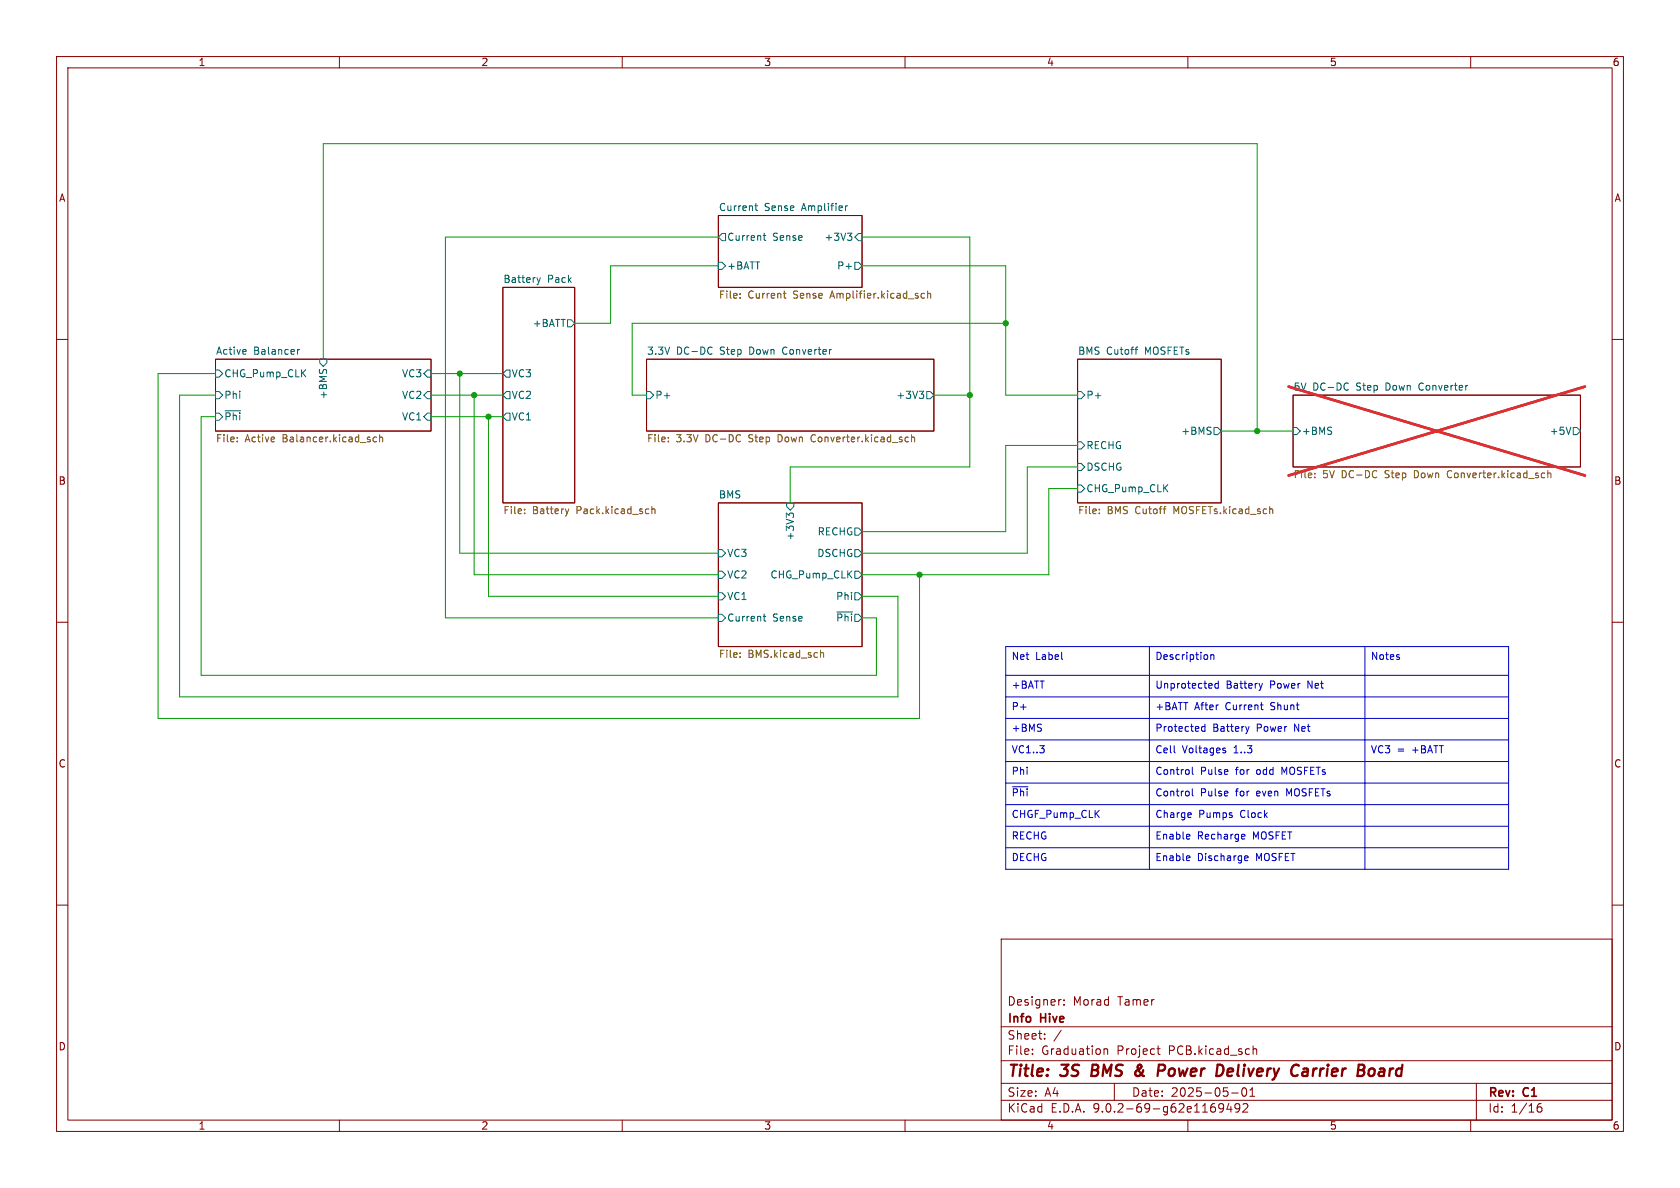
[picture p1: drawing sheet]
<svg xmlns="http://www.w3.org/2000/svg" width="297mm" height="210mm" viewBox="0 0 297 210" stroke-linecap="round" stroke-linejoin="round" font-family="sans-serif">
<g fill="none" stroke="#840000" stroke-width=".18">
<path d="M10 10h277v190h-277zM12 12h273v186h-273zM60 10v2M110 10v2M160 10v2M210 10v2M260 10v2M127 38.1h25.4v12.7h-25.4zM88.9 50.8h12.7v38.1h-12.7zM10 60h2M38.1 63.5h38.1v12.7h-38.1zM114.3 63.5h50.8v12.7h-50.8z"/>
<path d="M190.5 63.5h25.4v25.4h-25.4zM228.6 69.9h50.8v12.7h-50.8zM285 60h2M127 88.9h25.4v25.4h-25.4zM10 110h2M285 110h2M10 160h2M177 166h108v32h-108zM187.5 176.7h.1M188.1 177.6v.1M188.1 176.8v.1M285 160h2"/>
<path d="M60 198v2M110 198v2M160 198v2M177 194.5h108M177 191.5h108M177 187.5h108M177 181.5h108M182.5 186.3v.1M182.5 185.5v.1M184.7 183.6v.1M184.7 182.8v.1M187.6 182.1l-1.3 2"/>
<path d="M195.2 185.4v1M195.2 185.5l.2-.1 .3 .1 .1 .9M197 191.5v3M204.5 185.4h.6M204.7 184.9v1.3l.4 .2M210 198v2M216.3 195.7l-.3 .3h-.3l-.2-.3 .1-.5 .4-.1 .2 .1a.99 .99 0 0 1-.3 1.4h-.3M217.2 195l-.3 1.1h.9M217.6 195.6v1M217.7 193.2h1.2M219.2 195.7l-.3 .3h-.3l-.3-.3 .2-.5 .4-.1 .2 .1a.99 .99 0 0 1-.4 1.4h-.2M219.7 192.4a.81 .81 0 0 0 .3 1.4l.2-.1 .2-.5-.2-.8"/>
<path d="M219.7 195.2l.6-.1 .2 .1 .1 .3-.9 1.1h.9M221 193.8h.8M221 192.7l.4-.4v1.5M221.5 185.5l.2-.1 .4 .1 .1 .9M221.5 184.9v1.5M260 198v2M261 191.5v6.5M271.7 196l.3-.3h.5l.1 .3v.3l-.3 .3-.4-.1-.2-.2M272.5 195.1a.59 .59 0 0 0-.8 .6"/>
</g>
<g fill="none" stroke="#840000" stroke-width=".4">
<path d="M193.2 188.2l-.3 2h.8M201.6 190l-.6 .2M201.7 188.8l-.8 .5M201.7 188.3l-.1-.1a.41 .41 0 0 0-.5 .5l.6 1.1M204.9 188.2l.9 .1a.58 .58 0 0 1-.3 1h-.7M217.8 188.9l-.6 .1-.2 .9 .2 .3h.4M218 189.4l-1 .1M230.3 190.1l.1 .1 .7-.1M230.4 189l.2-.1 .6 .1-.1 1.2M231.2 189.4l-.9 .1M242.7 188.9l.3 .4v.5l-.5 .4M244.1 188.9l-.2 .1"/>
<path d="M244.5 189.4h-.4a.4 .4 0 0 0-.4 .4 .4 .4 0 0 0 .3 .4h.4"/>
</g>
<path d="M227.8 68.3l52.4 15.8M280.2 68.3l-52.4 15.8" fill="none" stroke="#e12e31" stroke-width=".46"/>
<g fill="none" stroke="#006464" stroke-width=".18">
<path d="M133.5 36.4h.4M133.6 36v1l.3 .2M149.5 36.4v.8M149.8 36.4l-.3 .2M94.9 49.1l.3 .8M95.2 49.9l-.2 .4M95.5 49.1l-.3 .8M100.3 56.5h.7l.6 .7-.6 .6h-.7zM127 46.4h.6l.7 .6-.7 .6h-.6zM127.6 41.3h.7v1.2h-.7l-.6-.6zM134.9 41.6h.5M135.1 41.2v1.1l.3 .2"/>
<path d="M149.8 41.2h.8l-.4 .5M150.4 41.7l.2 .2v.3l-.2 .3M151.1 46.4h.7l.6 .6-.6 .6h-.7zM151.8 41.3h.6v1.2h-.6l-.7-.6zM38.1 73h.6l.7 .7-.7 .6h-.6zM38.1 69.2h.6l.7 .7-.7 .6h-.6zM38.1 65.4h.6l.7 .6-.7 .7h-.6zM39.8 72.6h2.8M43.5 61.8v.3l-.6 .1M52.6 61.8v.8M53 61.8l-.4 .2M56.5 63.5h1.3v.6l-.7 .7-.6-.7z"/>
<path d="M75.6 73h.6v1.3h-.6l-.7-.6zM75.6 69.2h.6v1.3h-.6l-.7-.6zM75.6 65.4h.6v1.3h-.6l-.7-.7zM88.9 69.9l.6-.7h.7v1.3h-.7zM88.9 66l.6-.6h.7v1.3h-.7zM89.5 73h.7v1.3h-.7l-.6-.6zM114.3 69.2h.6l.7 .7-.7 .6h-.6zM125.6 61.4l.3 .1M125.9 62.5l-.3 .1M162.5 69.2h.8l-.4 .4M163.1 69.6l.2 .3v.3l-.2 .2M163.8 69.2h.7l.6 .7-.6 .6h-.7z"/>
<path d="M190.5 78.1h.6l.7 .6-.7 .7h-.6zM190.5 69.2h.6l.7 .7-.7 .6h-.6zM200.6 61.8h.5M201.1 61.4h-.2M214.6 75.6h.7l.6 .6-.6 .6h-.7zM228.6 75.6h.6l.7 .6-.7 .6h-.6zM238.1 67.7l.3 .1M238.4 68.9l-.3 .1M277.7 75.5l-.4 1.3M278.1 75.6h.7l.6 .6-.6 .6h-.7zM127 97.2h.6l.7 .6-.7 .6h-.6zM139.1 88.9h1.2v.6l-.6 .7-.6-.7z"/>
<path d="M139.5 91.1l-.5-.4v.8M139.5 90.9l.2-.2h.3l.3 .2M151.1 97.2h.7l.6 .6-.6 .6h-.7zM151.1 93.3h.7l.6 .7-.6 .6h-.7zM190.5 85.7h.6l.7 .7-.7 .6h-.6zM190.5 81.9h.6l.7 .7-.7 .6h-.6zM127 104.8h.6l.7 .6-.7 .6h-.6zM127 101h.6l.7 .6-.7 .6h-.6zM127 108.6h.6l.7 .6-.7 .7h-.6zM134.9 109h.5M135.1 108.5v1.1l.3 .2M147.9 108.2h2.8"/>
<path d="M151.1 101h.7l.6 .6-.6 .6h-.7zM151.1 104.8h.7l.6 .6-.6 .6h-.7z"/>
</g>
<g fill="none" stroke="#725600" stroke-width=".18">
<path d="M130.8 52.6v.1M130.8 51.9v.1M138.5 51.9h.5M138.7 52.5l.3 .2M163.4 51.9h-.3l-.3 .2 .2 .5h.4M164 52l.2-.1h.3v.8M164 51.4v1.3M41.9 78v.1M41.9 77.3v.1M66.6 77.3h-.4l-.2 .2 .1 .5h.5M67.1 77.4l.2-.1h.3l.1 .8M67.1 76.8v1.3"/>
<path d="M118.1 78v.1M118.1 77.3v.1M143.6 76.9l-.2 .5 .2 .6M161.1 77.4l.2-.1h.3l.1 .8M161.1 76.8v1.3M92.7 90.7v.1M92.7 90v.1M100.6 90l-.4 .8M115.2 90.1l.2-.1h.3l.1 .8M115.2 89.5v1.3M194.3 90.7v.1M194.3 90v.1"/>
<path d="M205.7 90h.4M206 89.5h.1M224.8 90l.2 .1v.7M232.4 84.3v.2M232.4 83.7v.1M256.1 83.2l-.2 .5 .2 .7M273.6 83.2v1.3M273.6 83.7l.2-.1 .3 .1 .1 .8M130.8 115.4v.1M130.8 116.1v.1M145.1 114.9v1.3M145.1 115.5l.1-.1h.3l.1 .8"/>
</g>
<g fill="none" stroke="#0000c2" stroke-width=".18">
<path d="M177.8 119.4h88.9M177.8 114.3h88.9v39.4h-88.9zM203.2 114.3v39.4M213.4 115.8v.7M214 115.7v.9M214 115.8l.2-.1 .3 .1 .1 .8M241.3 114.3v39.4M247.4 116.2v.3M177.8 123.2h88.9M177.8 127h88.9M177.8 130.8h88.9M177.8 134.6h88.9"/>
<path d="M177.8 138.4h88.9M179 139.1h2.7M207.6 133l.2 .1M210.8 135.6v1.1l.2 .2M210.8 139.4v1.1l.2 .2M213 128v1.3M213 128.5l-.3-.1-.3 .3 .1 .5h.5M215.4 120.4v1.3M215.4 120.9l-.4-.1-.2 .3 .1 .5h.5M216.3 132.7h.4v.2l-.2 .2h-.2M216.3 132.2l.4 .1M220.8 128.4l-.3 .9"/>
<path d="M222.8 124.6h.5M223.2 120.8l-.3 .9M223.2 125.5h.1M177.8 142.2h88.9M177.8 146.1h88.9M177.8 149.9h88.9M210.2 147.5l.2 .3-.6 .1M210.2 151.3l.2 .3-.6 .1M210.3 148.3h-.1M210.3 152.1h-.1M210.4 143.7l.2 .3-.6 .1M210.5 144.5h-.1"/>
<path d="M219.7 147.5h.3l.1 .3-.6 .1M220 148.3h-.3M220.1 152.1h.5M220.1 151.3h.4l.1 .3-.6 .1"/>
</g>
<g fill="none" stroke="#009600" stroke-width=".18">
<path d="M127 41.9h-48.3v67.3h48.3M127 47h-19.1v10.2h-6.3M152.4 47h25.4v22.9h12.7M152.4 41.9h19v40.7h-31.7v6.3M177.8 57.2h-66v12.7h2.5M38.1 66h-10.2v61h134.7v-25.4M38.1 73.7h-2.5v45.7h119.3v-10.2h-2.5M38.1 69.9h-6.4v53.3h127v-17.8h-6.3M57.1 63.5v-38.1h165.1v50.8M76.2 66h12.7M76.2 73.7h12.7M76.2 69.9h12.7"/>
<path d="M81.3 66v31.8h45.7M83.8 69.9v31.7h43.2M86.4 73.7v31.7h40.6M165.1 69.9h6.3M190.5 78.7h-12.7v15.3h-25.4M215.9 76.2h12.7M190.5 82.6h-8.9v15.2h-29.2M190.5 86.4h-5.1v15.2h-33"/>
</g>
<g fill="#009600" stroke="#009600" stroke-width=".18">
<circle cx="81.3" cy="66" r=".46"/>
<circle cx="83.8" cy="69.9" r=".46"/>
<circle cx="222.2" cy="76.2" r=".46"/>
<circle cx="177.8" cy="57.2" r=".46"/>
<circle cx="171.4" cy="69.9" r=".46"/>
<circle cx="86.4" cy="73.7" r=".46"/>
<circle cx="162.6" cy="101.6" r=".46"/>
</g>
<g font-size="2.8" fill="#840000">
<text x="178" y="190.9">Title:</text>
<text x="187.7" y="190.9">3S</text>
<text x="193.8" y="190.9">BMS</text>
<text x="202.3" y="190.9">&amp;</text>
<text x="207.1" y="190.9">Power</text>
<text x="218.3" y="190.9">Delivery</text>
<text x="232.3" y="190.9">Carrier</text>
<text x="244.8" y="190.9">Board</text>
</g>
<g font-size="2.1" fill="#840000">
<text x="178" y="178">Designer:</text>
<text x="189.7" y="178">Morad</text>
<text x="197.7" y="178">Tamer</text>
<text x="178" y="184">Sheet:</text>
<text x="178" y="181.2">Info</text>
<text x="184" y="181.2">Hive</text>
<text x="178" y="186.7">File:</text>
<text x="184.1" y="186.7">Graduation</text>
<text x="197.5" y="186.7">Project</text>
<text x="206.8" y="186.7">PCB.kicad_sch</text>
<text x="178" y="196.9">KiCad</text>
<text x="178" y="194.1">Size:</text>
<text x="184.7" y="194.1">A4</text>
<text x="185.7" y="196.9">E.D.A.</text>
<text x="193.3" y="196.9">9.0.2-69-g62e1169492</text>
<text x="200" y="194.1">Date:</text>
<text x="207" y="194.1">2025-05-01</text>
<text x="263" y="194.3">Rev:</text>
<text x="263" y="196.9">Id:</text>
<text x="267.1" y="196.9">1/16</text>
<text x="269.4" y="194.3">C1</text>
</g>
<g font-size="1.8" fill="#840000">
<text x="35" y="11.9">1</text>
<text x="85" y="11.9">2</text>
<text x="135" y="11.9">3</text>
<text x="185" y="11.9">4</text>
<text x="235" y="11.9">5</text>
<text x="285" y="11.9">6</text>
<text x="10.3" y="35.9">A</text>
<text x="285.3" y="35.9">A</text>
<text x="10.3" y="85.9">B</text>
<text x="285.3" y="85.9">B</text>
<text x="10.3" y="135.9">C</text>
<text x="285.3" y="135.9">C</text>
<text x="10.3" y="185.9">D</text>
<text x="285.3" y="185.9">D</text>
<text x="35" y="199.9">1</text>
<text x="85" y="199.9">2</text>
<text x="135" y="199.9">3</text>
<text x="185" y="199.9">4</text>
<text x="235" y="199.9">5</text>
<text x="285" y="199.9">6</text>
</g>
<g font-size="1.8" fill="#006464">
<text x="127" y="37.4">Current</text>
<text x="135.1" y="37.4">Sense</text>
<text x="141.9" y="37.4">Amplifier</text>
<text x="128.5" y="47.9">+BATT</text>
<text x="128.5" y="42.8">Current</text>
<text x="136.6" y="42.8">Sense</text>
<text x="145.7" y="42.8">+3V3</text>
<text x="147.9" y="47.9">P+</text>
<text x="88.9" y="50.1">Battery</text>
<text x="96.8" y="50.1">Pack</text>
<text x="94.1" y="58">+BATT</text>
<text x="38.1" y="62.8">Active</text>
<text x="44.8" y="62.8">Balancer</text>
<text x="114.3" y="62.8">3.3V</text>
<text x="119.6" y="62.8">DC-DC</text>
<text x="127.4" y="62.8">Step</text>
<text x="132.8" y="62.8">Down</text>
<text x="138.8" y="62.8">Converter</text>
<text x="190.5" y="62.8">BMS</text>
<text x="195.6" y="62.8">Cutoff</text>
<text x="202.5" y="62.8">MOSFETs</text>
<text x="39.6" y="70.7">Phi</text>
<text x="39.6" y="66.9">CHG_Pump_CLK</text>
<text x="58" y="70.7" transform="rotate(-90 58 70.7)">+BMS</text>
<text x="71" y="70.7">VC2</text>
<text x="71" y="66.9">VC3</text>
<text x="90.4" y="70.7">VC2</text>
<text x="90.4" y="66.9">VC3</text>
<text x="115.8" y="70.7">P+</text>
<text x="158.4" y="70.7">+3V3</text>
<text x="192" y="70.7">P+</text>
<text x="228.6" y="69.1">5V</text>
<text x="232.1" y="69.1">DC-DC</text>
<text x="239.9" y="69.1">Step</text>
<text x="245.2" y="69.1">Down</text>
<text x="251.3" y="69.1">Converter</text>
<text x="39.6" y="74.5">~{Phi}</text>
<text x="71" y="74.5">VC1</text>
<text x="90.4" y="74.5">VC1</text>
<text x="208.7" y="77.1">+BMS</text>
<text x="230.1" y="77.1">+BMS</text>
<text x="273.9" y="77.1">+5V</text>
<text x="192" y="83.4">DSCHG</text>
<text x="192" y="79.6">RECHG</text>
<text x="127" y="88.2">BMS</text>
<text x="192" y="87.2">CHG_Pump_CLK</text>
<text x="140.6" y="95.6" transform="rotate(-90 140.6 95.6)">+3V3</text>
<text x="144.4" y="94.8">RECHG</text>
<text x="128.5" y="98.7">VC3</text>
<text x="144.4" y="98.7">DSCHG</text>
<text x="128.5" y="106.3">VC1</text>
<text x="128.5" y="102.5">VC2</text>
<text x="136.1" y="102.5">CHG_Pump_CLK</text>
<text x="147.7" y="106.3">Phi</text>
<text x="128.5" y="110.1">Current</text>
<text x="136.6" y="110.1">Sense</text>
<text x="147.7" y="110.1">~{Phi}</text>
</g>
<g font-size="1.8" fill="#725600">
<text x="127" y="53.1">File:</text>
<text x="132.2" y="53.1">Current</text>
<text x="140.3" y="53.1">Sense</text>
<text x="147.1" y="53.1">Amplifier.kicad_sch</text>
<text x="38.1" y="78.5">File:</text>
<text x="43.3" y="78.5">Active</text>
<text x="50.1" y="78.5">Balancer.kicad_sch</text>
<text x="114.3" y="78.5">File:</text>
<text x="119.5" y="78.5">3.3V</text>
<text x="124.8" y="78.5">DC-DC</text>
<text x="132.6" y="78.5">Step</text>
<text x="138" y="78.5">Down</text>
<text x="144" y="78.5">Converter.kicad_sch</text>
<text x="228.6" y="84.9">File:</text>
<text x="233.8" y="84.9">5V</text>
<text x="237.3" y="84.9">DC-DC</text>
<text x="245.1" y="84.9">Step</text>
<text x="250.5" y="84.9">Down</text>
<text x="256.5" y="84.9">Converter.kicad_sch</text>
<text x="88.9" y="91.2">File:</text>
<text x="94.1" y="91.2">Battery</text>
<text x="102" y="91.2">Pack.kicad_sch</text>
<text x="190.5" y="91.2">File:</text>
<text x="195.7" y="91.2">BMS</text>
<text x="200.8" y="91.2">Cutoff</text>
<text x="207.7" y="91.2">MOSFETs.kicad_sch</text>
<text x="127" y="116.6">File:</text>
<text x="132.2" y="116.6">BMS.kicad_sch</text>
</g>
<g font-size="1.8" fill="#0000c2">
<text x="178.8" y="117">Net</text>
<text x="183.1" y="117">Label</text>
<text x="204.2" y="117">Description</text>
<text x="242.3" y="117">Notes</text>
<text x="178.8" y="122.1">+BATT</text>
<text x="178.8" y="125.9">P+</text>
<text x="204.2" y="122.1">Unprotected</text>
<text x="204.2" y="125.9">+BATT</text>
<text x="211.2" y="125.9">After</text>
<text x="216.8" y="122.1">Battery</text>
<text x="216.8" y="125.9">Current</text>
<text x="224.6" y="122.1">Power</text>
<text x="224.9" y="125.9">Shunt</text>
<text x="231.4" y="122.1">Net</text>
<text x="178.8" y="129.7">+BMS</text>
<text x="204.2" y="129.7">Protected</text>
<text x="214.4" y="129.7">Battery</text>
<text x="222.3" y="129.7">Power</text>
<text x="229.1" y="129.7">Net</text>
<text x="178.8" y="133.5">VC1..3</text>
<text x="178.8" y="137.3">Phi</text>
<text x="204.2" y="133.5">Cell</text>
<text x="204.2" y="137.3">Control</text>
<text x="209" y="133.5">Voltages</text>
<text x="212.2" y="137.3">Pulse</text>
<text x="218.2" y="133.5">1..3</text>
<text x="218.6" y="137.3">for</text>
<text x="222.4" y="137.3">odd</text>
<text x="227" y="137.3">MOSFETs</text>
<text x="242.3" y="133.5">VC3</text>
<text x="247" y="133.5">=</text>
<text x="249.7" y="133.5">+BATT</text>
<text x="178.8" y="141.1">~{Phi}</text>
<text x="204.2" y="141.1">Control</text>
<text x="212.2" y="141.1">Pulse</text>
<text x="218.6" y="141.1">for</text>
<text x="222.4" y="141.1">even</text>
<text x="227.9" y="141.1">MOSFETs</text>
<text x="178.8" y="144.9">CHGF_Pump_CLK</text>
<text x="178.8" y="148.7">RECHG</text>
<text x="204.2" y="144.9">Charge</text>
<text x="204.2" y="148.7">Enable</text>
<text x="211.7" y="148.7">Recharge</text>
<text x="211.9" y="144.9">Pumps</text>
<text x="219.4" y="144.9">Clock</text>
<text x="221.6" y="148.7">MOSFET</text>
<text x="178.8" y="152.5">DECHG</text>
<text x="204.2" y="152.5">Enable</text>
<text x="211.7" y="152.5">Discharge</text>
<text x="222.2" y="152.5">MOSFET</text>
</g>
</svg>
